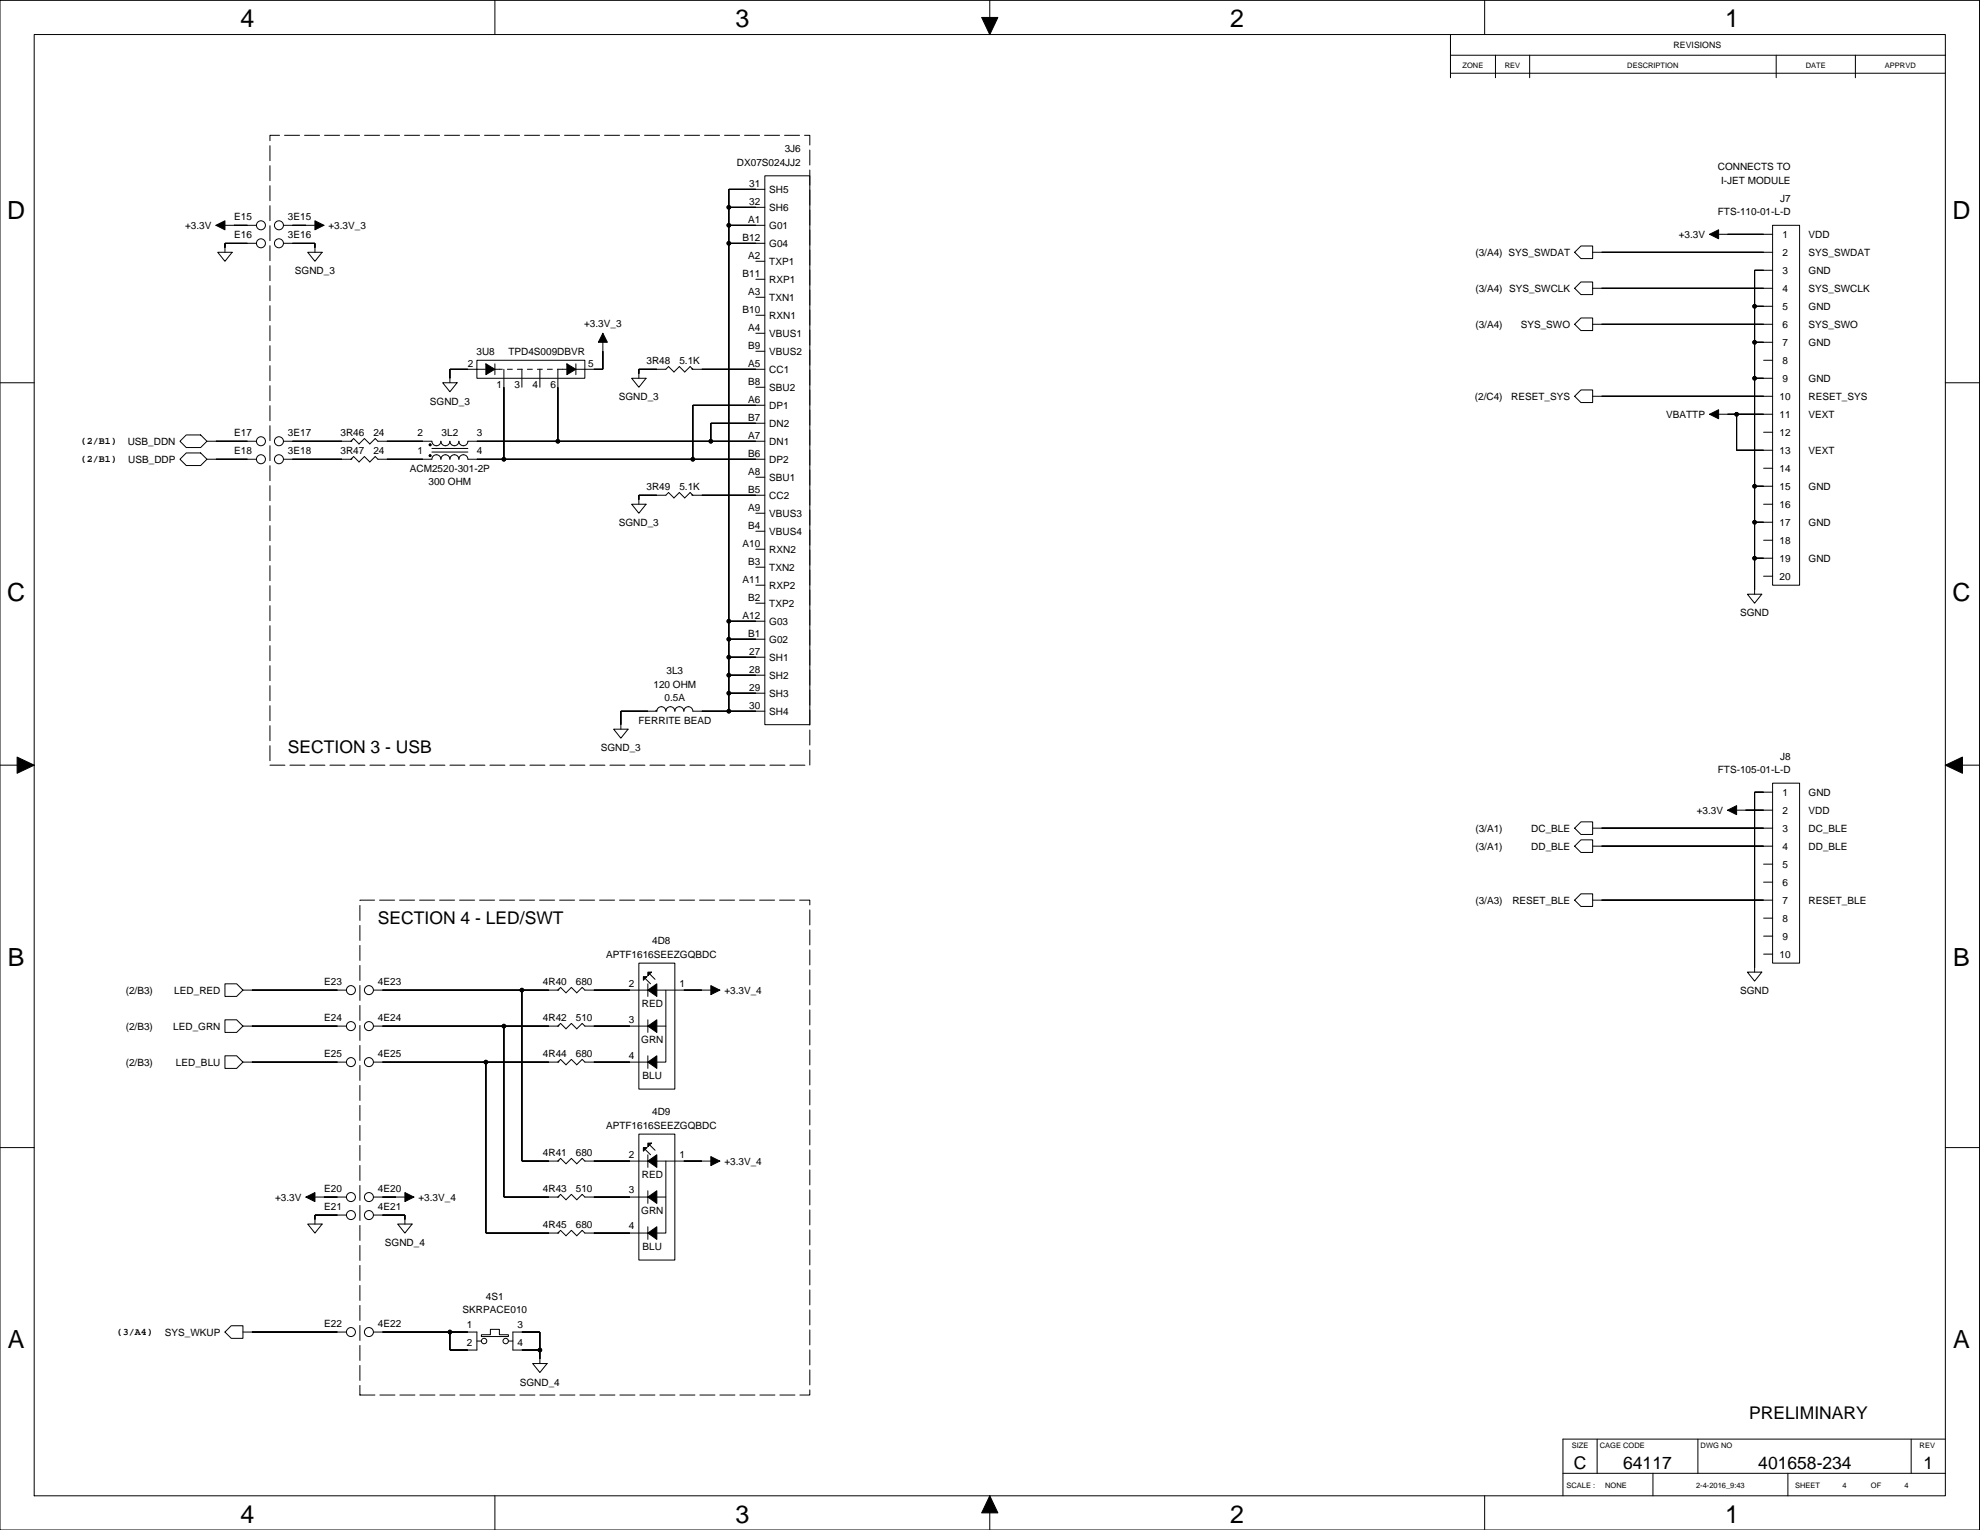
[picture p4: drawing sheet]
<svg xmlns="http://www.w3.org/2000/svg" width="559mm" height="432mm" viewBox="0 0 559 432" stroke-linecap="round" stroke-linejoin="round" font-family="sans-serif">
<g fill="none" stroke="#000" stroke-width=".28">
<path d="M0 .1h558.7v431.7h-558.7zM9.6 9.7h539.4v412.5h-539.4zM139.7 .1v9.6M279.3 .1v9.6M409.4 15.6h139.6M409.4 9.7v12.2M419 .1v9.6M422.1 15.6v6.3M431.7 15.6v6.3M501.3 15.6v6.3M523.6 15.6v6.3M409.4 20.7h139.6"/>
<path d="M205.7 58.5h10.2M215.9 49.6h12.6v154.9h-12.6zM215.9 53.4h-10.2v147.3M61.5 71.2h4l-2 2.5zM63.5 63.6h8.9M66 63.6h.1M72.4 68.7h-8.9v2.5M80 63.6h8.9M80 68.7h8.9v2.5M86.3 63.6h.1M86.8 71.2h4.1l-2 2.5zM205.7 63.6h10.2"/>
<path d="M205.7 68.7h10.2M213.3 73.7h2.6M213.3 78.8h2.6M446.2 69.4h3.3v3.6h-3.3l-1.8-1.8zM446.2 79.6h3.3v3.5h-3.3l-1.8-1.7zM449.5 71.2h50.8M485 66.1h15.3M487.6 66.1h.1M500.3 63.6h7.6v101.6h-7.6zM500.3 76.3h-5.1v91.4M170.1 99.1h.1M170.1 96.6v7.6h-7.6"/>
<path d="M213.3 83.9h2.6M213.3 89h2.6M213.3 94.1h2.6M213.3 99.1h2.6M446.2 89.7h3.3v3.6h-3.3l-1.8-1.8zM449.5 81.4h50.8M449.5 91.5h50.8M495.2 86.4h5.1M495.2 96.6h5.1M0 108h9.6M124.9 108h4.1l-2 2.6zM134.6 101.7h30.5v5.1h-30.5z"/>
<path d="M137.1 104.2h-10.1v3.8M139.7 102.7v3M139.7 104.2h1.2M142.2 104.2v25.4M147.3 104.2v5.1M152.4 104.2v5.1M157.4 104.2v20.3M158.7 104.2h1.3M162.5 102.7v3M178.3 106.8h4l-2 2.5zM195.3 104v.2h.2M195.5 104.2l-.7-.7-1.6 1.5-1.5-1.5-1.5 1.5-1.5-1.5-.8 .7h-7.6v2.6"/>
<path d="M195.5 104.2h20.4M213.3 109.3h2.6M215.9 114.4h-20.4v15.2M215.9 119.5h-15.3v5M446.2 110.1h3.3v3.5h-3.3l-1.8-1.8zM449.5 111.8h50.8M485 116.9h15.3M487.6 116.9h.1M490.1 116.9v10.2h10.2M495.2 106.8h5.1M497.7 101.7h2.6M549 108h9.7"/>
<path d="M50.8 124.5l1.8-1.7h4l1.8 1.7-1.8 1.8h-4zM52.6 127.8h4l1.8 1.8-1.8 1.8h-4l-1.8-1.8zM58.4 124.5h14M58.4 129.6h14M80 124.5h19M80 129.6h19M99 124.5l.8-.7 1.5 1.5 1.5-1.5 1.6 1.5 1.5-1.5 .8 .7h15.2a1.27 1.27 0 0 0 1.3 1.3 1.27 1.27 0 0 0 1.2-1.3 1.27 1.27 0 0 0 1.3 1.3 1.27 1.27 0 0 0 1.3-1.3 1.27 1.27 0 0 0 1.2 1.3 1.27 1.27 0 0 0 1.3-1.3 1.27 1.27 0 0 0 1.3 1.3 1.27 1.27 0 0 0 1.3-1.3h83.8M99 129.6l.8-.8 1.5 1.6 1.5-1.6 1.6 1.6 1.5-1.6 .8 .8h15.2a1.27 1.27 0 0 1 1.3-1.3 1.27 1.27 0 0 1 1.2 1.3 1.27 1.27 0 0 1 1.3-1.3 1.27 1.27 0 0 1 1.3 1.3 1.27 1.27 0 0 1 1.2-1.3 1.27 1.27 0 0 1 1.3 1.3 1.27 1.27 0 0 1 1.3-1.3 1.27 1.27 0 0 1 1.3 1.3h83.8M99.3 124.3v.2h-.3M99.3 129.4v.2h-.3M121.9 127.6h10.2M121.9 126.6h10.2"/>
<path d="M195.3 139.5v.3h.2M195.5 139.8l-.7-.8-1.6 1.5-1.5-1.5-1.5 1.5-1.5-1.5-.8 .8h-7.6v2.5M195.5 139.8h20.4M213.3 134.7h2.6M495.2 137.2h5.1M497.7 122h2.6M497.7 132.1h2.6M178.3 142.3h4l-2 2.5zM213.3 144.8h2.6M213.3 149.9h2.6M213.3 155h2.6M495.2 147.4h5.1"/>
<path d="M495.2 157.5h5.1M497.7 142.3h2.6M497.7 152.5h2.6M205.7 175.3h10.2M213.3 160.1h2.6M213.3 165.2h2.6M213.3 170.2h2.6M493.2 167.7h4l-2 2.5zM497.7 162.6h2.6M205.7 180.4h10.2M205.7 185.5h10.2M205.7 190.6h10.2"/>
<path d="M205.7 195.6h10.2M0 215.9h9.6M173.2 205.8h4.1l-2.1 2.5zM185.4 200.5h-.3v.2M215.9 200.7h-20.4a1.27 1.27 0 0 0-1.2-1.3 1.27 1.27 0 0 0-1.3 1.3 1.27 1.27 0 0 0-1.3-1.3 1.27 1.27 0 0 0-1.2 1.3 1.27 1.27 0 0 0-1.3-1.3 1.27 1.27 0 0 0-1.3 1.3 1.27 1.27 0 0 0-1.3-1.3 1.27 1.27 0 0 0-1.2 1.3h-10.2v5.1M549 215.9h9.7M446.2 231.9h3.3v3.6h-3.3l-1.8-1.8zM446.2 237h3.3v3.6h-3.3l-1.8-1.8zM449.5 233.7h50.8M449.5 238.8h50.8M490.1 228.6h10.2M492.6 228.6h.1"/>
<path d="M500.3 221h7.6v50.8h-7.6zM500.3 223.6h-5.1v50.8M446.2 252.3h3.3v3.5h-3.3l-1.8-1.8zM449.5 254h50.8M497.7 243.9h2.6M497.7 249h2.6M497.7 259.1h2.6M63.5 277.7h3.3l1.8 1.7-1.8 1.8h-3.3zM68.6 279.4h29.2M105.4 279.4h52M147.3 279.4v48.3h10.1M157.4 279.4l.8-.7 1.5 1.5 1.6-1.5 1.5 1.5 1.5-1.5 .8 .7h17.7"/>
<path d="M157.7 279.2v.2h-.3M180.3 271.8h10.2v35.6h-10.2zM182.1 276.1l1.5 1.6M182.8 277.7v3.5M183.3 274.9l1.6 1.5M185.4 279.4h15.2M187.9 279.4v20.3h-2.5M198.1 279.4h.1M493.2 274.4h4l-2 2.5zM497.7 264.2h2.6M497.7 269.3h2.6M63.5 287.8h3.3l1.8 1.8-1.8 1.8h-3.3z"/>
<path d="M63.5 298h3.3l1.8 1.7-1.8 1.8h-3.3zM68.6 289.6h29.2M68.6 299.7h29.2M105.4 289.6h52M105.4 299.7h52M137.1 299.7v48.3h20.3M142.2 289.6v48.2h15.2M157.4 289.6l.8-.8 1.5 1.6 1.6-1.6 1.5 1.6 1.5-1.6 .8 .8h17.7M157.4 299.7l.8-.7 1.5 1.5 1.6-1.5 1.5 1.5 1.5-1.5 .8 .7h17.7M157.7 289.3v.3h-.3M157.7 299.5v.2h-.3M182.8 287.8v3.6"/>
<path d="M182.8 298v3.5M185.4 289.6h2.5M0 323.9h9.6M88.9 337.8h8.9M91.4 337.8h.1M105.4 337.8h8.9M111.7 337.8h.1M157.4 327.7l.8-.8 1.5 1.5 1.6-1.5 1.5 1.5 1.5-1.5 .8 .8h17.7M157.4 337.8l.8-.7 1.5 1.5 1.6-1.5 1.5 1.5 1.5-1.5 .8 .7h17.7M157.7 337.6v.2h-.3M157.7 327.4v.3h-.3M180.3 320.1h10.2v35.5h-10.2z"/>
<path d="M182.1 324.4l1.5 1.5M182.8 325.9v3.6M182.8 336.1v3.5M183.3 323.1l1.6 1.5M185.4 327.7h15.2M185.4 337.8h2.5M187.9 327.7v20.3h-2.5M198.1 327.7h.1M549 323.9h9.7M86.8 345.5h4.1l-2 2.5zM97.8 342.9h-8.9v2.6M105.4 342.9h8.9v2.6"/>
<path d="M112.2 345.5h4.1l-2 2.5zM157.4 348l.8-.8 1.5 1.6 1.6-1.6 1.5 1.6 1.5-1.6 .8 .8h17.7M157.7 347.7v.3h-.3M182.8 346.2v3.6M63.5 375.9l1.8-1.7h3.3v3.5h-3.3zM68.6 375.9h29.2M105.4 375.9h29.2v5.1h-7.6v-5.1M134.6 378.5h1.3M135.9 376.7h2.5v-1.5h2.5v1.5h2.6v.5h-7.6zM143.5 378.5h1.2M150.3 384.8h4.1l-2 2.6zM152.4 381h-7.7v-5.1h7.7v8.9"/>
<path d="M441.1 415.8h107.9M450.7 406.2v9.6M466.5 415.8v6.4M479.2 406.2v9.6M504.6 415.8v6.4M539.4 406.2v9.6M549 406.2h-107.9v16M139.7 422.2v9.6M279.3 422.2v9.6M419 422.2v9.6"/>
<circle cx="205.7" cy="58.5" r=".51"/>
<circle cx="73.6" cy="68.7" r="1.27"/>
<circle cx="73.6" cy="63.6" r="1.27"/>
<circle cx="78.7" cy="68.7" r="1.27"/>
<circle cx="78.7" cy="63.6" r="1.27"/>
<circle cx="205.7" cy="68.7" r=".51"/>
<circle cx="205.7" cy="63.6" r=".51"/>
<circle cx="495.2" cy="86.4" r=".51"/>
<circle cx="495.2" cy="96.6" r=".51"/>
<circle cx="490.1" cy="116.9" r=".51"/>
<circle cx="495.2" cy="106.8" r=".51"/>
<circle cx="73.6" cy="124.5" r="1.27"/>
<circle cx="73.6" cy="129.6" r="1.27"/>
<circle cx="78.7" cy="124.5" r="1.27"/>
<circle cx="78.7" cy="129.6" r="1.27"/>
<circle cx="121.4" cy="125.5" r=".25"/>
<circle cx="121.4" cy="128.6" r=".25"/>
<circle cx="142.2" cy="129.6" r=".51"/>
<circle cx="157.4" cy="124.5" r=".51"/>
<circle cx="195.5" cy="129.6" r=".51"/>
<circle cx="200.6" cy="124.5" r=".51"/>
<circle cx="495.2" cy="137.2" r=".51"/>
<circle cx="495.2" cy="157.5" r=".51"/>
<circle cx="495.2" cy="147.4" r=".51"/>
<circle cx="205.7" cy="175.3" r=".51"/>
<circle cx="205.7" cy="185.5" r=".51"/>
<circle cx="205.7" cy="190.6" r=".51"/>
<circle cx="205.7" cy="180.4" r=".51"/>
<circle cx="205.7" cy="195.6" r=".51"/>
<circle cx="205.7" cy="200.7" r=".51"/>
<circle cx="99" cy="279.4" r="1.27"/>
<circle cx="104.1" cy="279.4" r="1.27"/>
<circle cx="147.3" cy="279.4" r=".51"/>
<circle cx="99" cy="289.6" r="1.27"/>
<circle cx="99" cy="299.7" r="1.27"/>
<circle cx="104.1" cy="289.6" r="1.27"/>
<circle cx="104.1" cy="299.7" r="1.27"/>
<circle cx="137.1" cy="299.8" r=".51"/>
<circle cx="142.2" cy="289.6" r=".51"/>
<circle cx="99" cy="337.8" r="1.27"/>
<circle cx="104.1" cy="337.8" r="1.27"/>
<circle cx="99" cy="342.9" r="1.27"/>
<circle cx="104.1" cy="342.9" r="1.27"/>
<circle cx="99" cy="375.9" r="1.27"/>
<circle cx="104.1" cy="375.9" r="1.27"/>
<circle cx="127" cy="375.9" r=".51"/>
<circle cx="136.6" cy="378.5" r=".76"/>
<circle cx="142.7" cy="378.5" r=".76"/>
<circle cx="152.4" cy="381" r=".51"/>
</g>
<path d="M76.2 38.2h152.3v177.7h-152.3zM101.6 254h126.9v139.7h-126.9z" fill="none" stroke="#000" stroke-width=".28" stroke-dasharray="4.2 1.4"/>
<g fill="#000" stroke="#000" stroke-width=".28">
<path d="M277.1 4.9h4.5l-2.3 4.8z" fill-rule="evenodd"/>
<path d="M205.7 53.4v5.1z" fill-rule="evenodd"/>
<path d="M205.7 58.5v5.1z" fill-rule="evenodd"/>
<path d="M205.7 58.5h7.6z" fill-rule="evenodd"/>
<path d="M205.7 53.4h7.6z" fill-rule="evenodd"/>
<path d="M60.9 63.6l2.6-1.3v2.6z" fill-rule="evenodd"/>
<path d="M63.5 68.7v1.2z" fill-rule="evenodd"/>
<path d="M63.5 68.7h6.3z" fill-rule="evenodd"/>
<path d="M66 63.6h3.8z" fill-rule="evenodd"/>
<path d="M82.5 63.6h3.8z" fill-rule="evenodd"/>
<path d="M82.5 68.7h6.4z" fill-rule="evenodd"/>
<path d="M88.9 68.7v1.2z" fill-rule="evenodd"/>
<path d="M88.9 62.3l2.5 1.3-2.5 1.3z" fill-rule="evenodd"/>
<path d="M205.7 63.6v5.1z" fill-rule="evenodd"/>
<path d="M205.7 68.7v106.6z" fill-rule="evenodd"/>
<path d="M205.7 63.6h7.6z" fill-rule="evenodd"/>
<path d="M205.7 68.7h7.6z" fill-rule="evenodd"/>
<path d="M482.5 66.1l2.5-1.2v2.5z" fill-rule="evenodd"/>
<path d="M495.2 76.3v10.1z" fill-rule="evenodd"/>
<path d="M487.6 66.1h10.1z" fill-rule="evenodd"/>
<path d="M495.2 76.3h2.5z" fill-rule="evenodd"/>
<path d="M452 71.2h45.7z" fill-rule="evenodd"/>
<path d="M170.1 94.1l1.3 2.5h-2.5z" fill-rule="evenodd"/>
<path d="M170.1 99.1v5.1z" fill-rule="evenodd"/>
<path d="M495.2 96.6v10.2z" fill-rule="evenodd"/>
<path d="M495.2 86.4v10.2z" fill-rule="evenodd"/>
<path d="M495.2 96.6h2.5z" fill-rule="evenodd"/>
<path d="M495.2 86.4h2.5z" fill-rule="evenodd"/>
<path d="M452 81.4h45.7z" fill-rule="evenodd"/>
<path d="M452 91.5h45.7z" fill-rule="evenodd"/>
<path d="M127 104.2v2.6z" fill-rule="evenodd"/>
<path d="M127 104.2h5.1z" fill-rule="evenodd"/>
<path d="M137.1 102.7l2.6 1.5-2.6 1.5z" fill-rule="evenodd"/>
<path d="M142.2 109.3v20.3z" fill-rule="evenodd"/>
<path d="M157.4 109.3v15.2z" fill-rule="evenodd"/>
<path d="M160 102.7l2.5 1.5-2.5 1.5z" fill-rule="evenodd"/>
<path d="M167.6 104.2h2.5z" fill-rule="evenodd"/>
<path d="M180.3 104.2v1.3z" fill-rule="evenodd"/>
<path d="M180.3 104.2h5.1z" fill-rule="evenodd"/>
<path d="M195.5 114.4v15.2z" fill-rule="evenodd"/>
<path d="M200.6 119.5v5z" fill-rule="evenodd"/>
<path d="M198.1 104.2h15.2z" fill-rule="evenodd"/>
<path d="M200.6 119.5h12.7z" fill-rule="evenodd"/>
<path d="M195.5 114.4h17.8z" fill-rule="evenodd"/>
<path d="M482.5 116.9l2.5-1.3v2.6z" fill-rule="evenodd"/>
<path d="M487.6 116.9h2.5z" fill-rule="evenodd"/>
<path d="M490.1 116.9v10.2z" fill-rule="evenodd"/>
<path d="M495.2 106.8v30.4z" fill-rule="evenodd"/>
<path d="M495.2 106.8h2.5z" fill-rule="evenodd"/>
<path d="M490.1 116.9h7.6z" fill-rule="evenodd"/>
<path d="M452 111.8h45.7z" fill-rule="evenodd"/>
<path d="M60.9 124.5h8.9z" fill-rule="evenodd"/>
<path d="M60.9 129.6h8.9z" fill-rule="evenodd"/>
<path d="M82.5 124.5h14z" fill-rule="evenodd"/>
<path d="M82.5 129.6h14z" fill-rule="evenodd"/>
<path d="M109.2 124.5h10.2z" fill-rule="evenodd"/>
<path d="M109.2 129.6h10.2z" fill-rule="evenodd"/>
<path d="M134.6 129.6h7.6z" fill-rule="evenodd"/>
<path d="M134.6 124.5h22.8z" fill-rule="evenodd"/>
<path d="M180.3 139.8v1.2z" fill-rule="evenodd"/>
<path d="M180.3 139.8h5.1z" fill-rule="evenodd"/>
<path d="M142.2 129.6h53.3z" fill-rule="evenodd"/>
<path d="M157.4 124.5h43.2z" fill-rule="evenodd"/>
<path d="M198.1 139.8h15.2z" fill-rule="evenodd"/>
<path d="M200.6 124.5h12.7z" fill-rule="evenodd"/>
<path d="M195.5 129.6h17.8z" fill-rule="evenodd"/>
<path d="M495.2 137.2v10.2z" fill-rule="evenodd"/>
<path d="M495.2 137.2h2.5z" fill-rule="evenodd"/>
<path d="M490.1 127.1h7.6z" fill-rule="evenodd"/>
<path d="M495.2 157.5v8.9z" fill-rule="evenodd"/>
<path d="M495.2 147.4v10.1z" fill-rule="evenodd"/>
<path d="M495.2 157.5h2.5z" fill-rule="evenodd"/>
<path d="M495.2 147.4h2.5z" fill-rule="evenodd"/>
<path d="M205.7 175.3v5.1z" fill-rule="evenodd"/>
<path d="M205.7 175.3h7.6z" fill-rule="evenodd"/>
<path d="M205.7 195.6v5.1z" fill-rule="evenodd"/>
<path d="M205.7 190.6v5z" fill-rule="evenodd"/>
<path d="M205.7 185.5v5.1z" fill-rule="evenodd"/>
<path d="M205.7 180.4v5.1z" fill-rule="evenodd"/>
<path d="M205.7 180.4h7.6z" fill-rule="evenodd"/>
<path d="M205.7 185.5h7.6z" fill-rule="evenodd"/>
<path d="M205.7 190.6h7.6z" fill-rule="evenodd"/>
<path d="M205.7 195.6h7.6z" fill-rule="evenodd"/>
<path d="M4.8 213.7l4.8 2.2-4.8 2.3z" fill-rule="evenodd"/>
<path d="M175.2 200.7v3.8z" fill-rule="evenodd"/>
<path d="M175.2 200.7h7.6z" fill-rule="evenodd"/>
<path d="M198.1 200.7h7.6z" fill-rule="evenodd"/>
<path d="M205.7 200.7h7.6z" fill-rule="evenodd"/>
<path d="M549 215.9l4.8-2.2v4.5z" fill-rule="evenodd"/>
<path d="M487.6 228.6l2.5-1.2v2.5z" fill-rule="evenodd"/>
<path d="M495.2 223.6v49.5z" fill-rule="evenodd"/>
<path d="M495.2 223.6h2.5z" fill-rule="evenodd"/>
<path d="M492.6 228.6h5.1z" fill-rule="evenodd"/>
<path d="M452 233.7h45.7z" fill-rule="evenodd"/>
<path d="M452 238.8h45.7z" fill-rule="evenodd"/>
<path d="M452 254h45.7z" fill-rule="evenodd"/>
<path d="M71.1 279.4h24.1z" fill-rule="evenodd"/>
<path d="M147.3 279.4v48.3z" fill-rule="evenodd"/>
<path d="M107.9 279.4h39.4z" fill-rule="evenodd"/>
<path d="M147.3 279.4h7.6z" fill-rule="evenodd"/>
<path d="M167.6 279.4h10.2z" fill-rule="evenodd"/>
<path d="M181.6 275.6h1l-1 1z" fill-rule="evenodd"/>
<path d="M182.8 279.4l2.6-1.7v3.5z" fill-rule="evenodd"/>
<path d="M182.8 274.4h1.1l-1.1 1z" fill-rule="evenodd"/>
<path d="M193 279.4h5.1z" fill-rule="evenodd"/>
<path d="M200.6 278.2l2.6 1.2-2.6 1.3z" fill-rule="evenodd"/>
<path d="M71.1 299.7h24.1z" fill-rule="evenodd"/>
<path d="M71.1 289.6h24.1z" fill-rule="evenodd"/>
<path d="M137.1 299.7v48.3z" fill-rule="evenodd"/>
<path d="M107.9 299.7h29.2z" fill-rule="evenodd"/>
<path d="M142.2 289.6v48.2z" fill-rule="evenodd"/>
<path d="M107.9 289.6h34.3z" fill-rule="evenodd"/>
<path d="M142.2 289.6h12.7z" fill-rule="evenodd"/>
<path d="M137.1 299.7h17.8z" fill-rule="evenodd"/>
<path d="M167.6 289.6h10.2z" fill-rule="evenodd"/>
<path d="M167.6 299.7h10.2z" fill-rule="evenodd"/>
<path d="M182.8 299.7l2.6-1.7v3.5z" fill-rule="evenodd"/>
<path d="M182.8 289.6l2.6-1.8v3.6z" fill-rule="evenodd"/>
<path d="M86.3 337.8l2.6-1.2v2.5z" fill-rule="evenodd"/>
<path d="M91.4 337.8h3.8z" fill-rule="evenodd"/>
<path d="M107.9 337.8h3.8z" fill-rule="evenodd"/>
<path d="M114.3 336.6l2.5 1.2-2.5 1.3z" fill-rule="evenodd"/>
<path d="M147.3 327.7h7.6z" fill-rule="evenodd"/>
<path d="M142.2 337.8h12.7z" fill-rule="evenodd"/>
<path d="M167.6 327.7h10.2z" fill-rule="evenodd"/>
<path d="M167.6 337.8h10.2z" fill-rule="evenodd"/>
<path d="M181.6 323.9h1l-1 1z" fill-rule="evenodd"/>
<path d="M182.8 327.7l2.6-1.8v3.6z" fill-rule="evenodd"/>
<path d="M182.8 337.8l2.6-1.7v3.5z" fill-rule="evenodd"/>
<path d="M182.8 322.6h1.1l-1.1 1z" fill-rule="evenodd"/>
<path d="M193 327.7h5.1z" fill-rule="evenodd"/>
<path d="M200.6 326.4l2.6 1.3-2.6 1.3z" fill-rule="evenodd"/>
<path d="M88.9 342.9v1.3z" fill-rule="evenodd"/>
<path d="M88.9 342.9h6.3z" fill-rule="evenodd"/>
<path d="M114.3 342.9v1.3z" fill-rule="evenodd"/>
<path d="M107.9 342.9h6.4z" fill-rule="evenodd"/>
<path d="M137.1 348h17.8z" fill-rule="evenodd"/>
<path d="M167.6 348h10.2z" fill-rule="evenodd"/>
<path d="M182.8 348l2.6-1.8v3.6z" fill-rule="evenodd"/>
<path d="M71.1 375.9h24.1z" fill-rule="evenodd"/>
<path d="M127 375.9v5.1z" fill-rule="evenodd"/>
<path d="M107.9 375.9h19.1z" fill-rule="evenodd"/>
<path d="M127 375.9h5.1z" fill-rule="evenodd"/>
<path d="M152.4 375.9v5.1z" fill-rule="evenodd"/>
<path d="M147.3 375.9h5.1z" fill-rule="evenodd"/>
<path d="M127 381h5.1z" fill-rule="evenodd"/>
<path d="M147.3 381h5.1z" fill-rule="evenodd"/>
<path d="M152.4 381v2.6z" fill-rule="evenodd"/>
<path d="M279.3 422.2l2.3 4.8h-4.5z" fill-rule="evenodd"/>
<circle cx="205.7" cy="58.5" r=".51"/>
<circle cx="205.7" cy="68.7" r=".51"/>
<circle cx="205.7" cy="63.6" r=".51"/>
<circle cx="495.2" cy="86.4" r=".51"/>
<circle cx="495.2" cy="96.6" r=".51"/>
<circle cx="490.1" cy="116.9" r=".51"/>
<circle cx="495.2" cy="106.8" r=".51"/>
<circle cx="121.4" cy="125.5" r=".25"/>
<circle cx="121.4" cy="128.6" r=".25"/>
<circle cx="142.2" cy="129.6" r=".51"/>
<circle cx="157.4" cy="124.5" r=".51"/>
<circle cx="195.5" cy="129.6" r=".51"/>
<circle cx="200.6" cy="124.5" r=".51"/>
<circle cx="495.2" cy="137.2" r=".51"/>
<circle cx="495.2" cy="157.5" r=".51"/>
<circle cx="495.2" cy="147.4" r=".51"/>
<circle cx="205.7" cy="175.3" r=".51"/>
<circle cx="205.7" cy="185.5" r=".51"/>
<circle cx="205.7" cy="190.6" r=".51"/>
<circle cx="205.7" cy="180.4" r=".51"/>
<circle cx="205.7" cy="195.6" r=".51"/>
<circle cx="205.7" cy="200.7" r=".51"/>
<circle cx="147.3" cy="279.4" r=".51"/>
<circle cx="137.1" cy="299.8" r=".51"/>
<circle cx="142.2" cy="289.6" r=".51"/>
<circle cx="127" cy="375.9" r=".51"/>
<circle cx="152.4" cy="381" r=".51"/>
</g>
<path d="M158.7 104.2h-17.8" fill="none" stroke="#000" stroke-width=".28" stroke-dasharray="1.4 1.4"/>
<g font-size="7.1">
<text x="67.9" y="7.7">4</text>
<text x="207.5" y="7.7">3</text>
<text x="347.2" y="7.7">2</text>
<text x="486.9" y="7.7">1</text>
<text x="2" y="61.8">D</text>
<text x="551" y="61.8">D</text>
<text x="2" y="169.7">C</text>
<text x="551" y="169.7">C</text>
<text x="2.2" y="272.6">B</text>
<text x="551.2" y="272.6">B</text>
<text x="2.2" y="380.5">A</text>
<text x="551.2" y="380.5">A</text>
<text x="67.9" y="429.8">4</text>
<text x="207.5" y="429.8">3</text>
<text x="347.2" y="429.8">2</text>
<text x="486.9" y="429.8">1</text>
</g>
<g font-size="4.9">
<text x="81.3" y="212.6">SECTION 3 - USB</text>
<text x="106.7" y="260.9">SECTION 4 - LED/SWT</text>
<text x="493.7" y="400.6">PRELIMINARY</text>
<text x="444.1" y="414.5">C</text>
<text x="458.1" y="414.5">64117</text>
<text x="496.2" y="414.5">401658-234</text>
<text x="542.8" y="414.5">1</text>
</g>
<g font-size="2.8">
<text x="208" y="46.8">DX07S024JJ2</text>
<text x="221.5" y="43">3J6</text>
<text x="211.4" y="52.7">31</text>
<text x="484.8" y="48.1">CONNECTS TO</text>
<text x="485.7" y="51.9">I-JET MODULE</text>
<text x="211.4" y="57.7">32</text>
<text x="217.1" y="54.4">SH5</text>
<text x="217.1" y="59.5">SH6</text>
<text x="502.4" y="57">J7</text>
<text x="52.2" y="64.6">+3.3V</text>
<text x="66.1" y="62.1">E15</text>
<text x="81.3" y="62.1">3E15</text>
<text x="92.7" y="64.6">+3.3V_3</text>
<text x="211.1" y="62.8">A1</text>
<text x="217.1" y="64.6">G01</text>
<text x="484.8" y="60.8">FTS-110-01-L-D</text>
<text x="66.1" y="67.1">E16</text>
<text x="81.3" y="67.1">3E16</text>
<text x="209.6" y="67.9">B12</text>
<text x="217.1" y="69.7">G04</text>
<text x="473.8" y="67.1">+3.3V</text>
<text x="503" y="67.1">1</text>
<text x="510.4" y="67.1">VDD</text>
<text x="83.2" y="77.4">SGND_3</text>
<text x="211.1" y="73">A2</text>
<text x="217.1" y="74.8">TXP1</text>
<text x="416.4" y="72.2">(3/A4) SYS_SWDAT</text>
<text x="503" y="72.2">2</text>
<text x="503" y="77.3">3</text>
<text x="510.4" y="77.3">GND</text>
<text x="510.4" y="72.2">SYS_SWDAT</text>
<text x="209.6" y="78.1">B11</text>
<text x="211.1" y="83.1">A3</text>
<text x="217.1" y="79.8">RXP1</text>
<text x="416.4" y="82.4">(3/A4) SYS_SWCLK</text>
<text x="503" y="82.4">4</text>
<text x="510.4" y="82.4">SYS_SWCLK</text>
<text x="209.6" y="88.2">B10</text>
<text x="217.1" y="84.9">TXN1</text>
<text x="217.1" y="90">RXN1</text>
<text x="503" y="87.5">5</text>
<text x="510.4" y="87.5">GND</text>
<text x="164.8" y="92.3">+3.3V_3</text>
<text x="211.1" y="93.3">A4</text>
<text x="217.1" y="95.1">VBUS1</text>
<text x="416.4" y="92.5">(3/A4)</text>
<text x="429.2" y="92.5">SYS_SWO</text>
<text x="503" y="92.5">6</text>
<text x="510.4" y="92.5">SYS_SWO</text>
<text x="134.5" y="100.1">3U8</text>
<text x="143.5" y="100.1">TPD4S009DBVR</text>
<text x="211.1" y="98.4">B9</text>
<text x="217.1" y="100.1">VBUS2</text>
<text x="503" y="97.6">7</text>
<text x="510.4" y="97.6">GND</text>
<text x="132" y="103.7">2</text>
<text x="166" y="103.7">5</text>
<text x="182.4" y="102.7">3R48</text>
<text x="191.7" y="102.7">5.1K</text>
<text x="211.1" y="103.5">A5</text>
<text x="217.1" y="105.2">CC1</text>
<text x="503" y="102.7">8</text>
<text x="503" y="107.8">9</text>
<text x="510.4" y="107.8">GND</text>
<text x="140.1" y="109.4">1</text>
<text x="145.2" y="109.4">3</text>
<text x="150.3" y="109.4">4</text>
<text x="155.4" y="109.4">6</text>
<text x="174.7" y="113">SGND_3</text>
<text x="211.1" y="108.5">B8</text>
<text x="211.1" y="113.6">A6</text>
<text x="217.1" y="110.3">SBU2</text>
<text x="416.2" y="112.8">(2/C4)</text>
<text x="426.5" y="112.8">RESET_SYS</text>
<text x="502.3" y="112.8">10</text>
<text x="510.4" y="112.8">RESET_SYS</text>
<text x="121.3" y="114.2">SGND_3</text>
<text x="211.1" y="118.7">B7</text>
<text x="217.1" y="115.4">DP1</text>
<text x="470.2" y="117.9">VBATTP</text>
<text x="502.3" y="117.9">11</text>
<text x="510.4" y="117.9">VEXT</text>
<text x="22.9" y="125.3">(2/B1)</text>
<text x="36" y="125.5">USB_DDN</text>
<text x="66.1" y="123">E17</text>
<text x="81.3" y="123">3E17</text>
<text x="96.1" y="123">3R46</text>
<text x="105.4" y="123">24</text>
<text x="117.8" y="123.1">2</text>
<text x="124.6" y="123">3L2</text>
<text x="134.6" y="123.1">3</text>
<text x="211.1" y="123.8">A7</text>
<text x="217.1" y="120.5">DN2</text>
<text x="217.1" y="125.5">DN1</text>
<text x="502.3" y="123">12</text>
<text x="22.9" y="130.4">(2/B1)</text>
<text x="36.2" y="130.6">USB_DDP</text>
<text x="66.1" y="128.1">E18</text>
<text x="81.3" y="128.1">3E18</text>
<text x="96.1" y="128.1">3R47</text>
<text x="105.4" y="128.1">24</text>
<text x="117.8" y="128.2">1</text>
<text x="134.6" y="128.2">4</text>
<text x="211.1" y="128.9">B6</text>
<text x="217.1" y="130.6">DP2</text>
<text x="502.3" y="128.1">13</text>
<text x="510.4" y="128.1">VEXT</text>
<text x="115.7" y="133.2">ACM2520-301-2P</text>
<text x="120.9" y="137">300 OHM</text>
<text x="211.1" y="133.9">A8</text>
<text x="217.1" y="135.7">SBU1</text>
<text x="502.3" y="133.2">14</text>
<text x="182.4" y="138.2">3R49</text>
<text x="191.7" y="138.2">5.1K</text>
<text x="211.1" y="139">B5</text>
<text x="217.1" y="140.8">CC2</text>
<text x="502.3" y="138.2">15</text>
<text x="502.3" y="143.3">16</text>
<text x="510.4" y="138.2">GND</text>
<text x="174.7" y="148.5">SGND_3</text>
<text x="211.1" y="144.1">A9</text>
<text x="211.1" y="149.2">B4</text>
<text x="217.1" y="145.9">VBUS3</text>
<text x="502.3" y="148.4">17</text>
<text x="510.4" y="148.4">GND</text>
<text x="209.6" y="154.2">A10</text>
<text x="217.1" y="150.9">VBUS4</text>
<text x="502.3" y="153.5">18</text>
<text x="211.1" y="159.3">B3</text>
<text x="217.1" y="156">RXN2</text>
<text x="217.1" y="161.1">TXN2</text>
<text x="502.3" y="158.6">19</text>
<text x="510.4" y="158.6">GND</text>
<text x="209.6" y="164.4">A11</text>
<text x="217.1" y="166.2">RXP2</text>
<text x="502.3" y="163.6">20</text>
<text x="211.1" y="169.5">B2</text>
<text x="217.1" y="171.3">TXP2</text>
<text x="491.1" y="173.9">SGND</text>
<text x="209.6" y="174.6">A12</text>
<text x="211.1" y="179.6">B1</text>
<text x="217.1" y="176.3">G03</text>
<text x="211.4" y="184.7">27</text>
<text x="217.1" y="181.4">G02</text>
<text x="188.1" y="190.3">3L3</text>
<text x="211.4" y="189.8">28</text>
<text x="217.1" y="186.5">SH1</text>
<text x="217.1" y="191.6">SH2</text>
<text x="184.4" y="194.1">120 OHM</text>
<text x="187.6" y="197.9">0.5A</text>
<text x="211.4" y="194.9">29</text>
<text x="217.1" y="196.6">SH3</text>
<text x="211.4" y="200">30</text>
<text x="217.1" y="201.7">SH4</text>
<text x="180.2" y="204.3">FERRITE BEAD</text>
<text x="169.6" y="212">SGND_3</text>
<text x="502.4" y="214.4">J8</text>
<text x="484.8" y="218.2">FTS-105-01-L-D</text>
<text x="503" y="224.6">1</text>
<text x="510.4" y="224.6">GND</text>
<text x="478.8" y="229.7">+3.3V</text>
<text x="503" y="229.7">2</text>
<text x="510.4" y="229.7">VDD</text>
<text x="416.4" y="234.7">(3/A1)</text>
<text x="416.4" y="239.8">(3/A1)</text>
<text x="432.2" y="234.7">DC_BLE</text>
<text x="432.2" y="239.8">DD_BLE</text>
<text x="503" y="234.7">3</text>
<text x="503" y="239.8">4</text>
<text x="510.4" y="239.8">DD_BLE</text>
<text x="510.4" y="234.7">DC_BLE</text>
<text x="503" y="244.9">5</text>
<text x="503" y="250">6</text>
<text x="416.4" y="255.1">(3/A3)</text>
<text x="426.8" y="255.1">RESET_BLE</text>
<text x="503" y="255.1">7</text>
<text x="510.4" y="255.1">RESET_BLE</text>
<text x="503" y="260.1">8</text>
<text x="184.1" y="266.5">4D8</text>
<text x="503" y="265.2">9</text>
<text x="171" y="270.3">APTF1616SEEZGQBDC</text>
<text x="502.3" y="270.3">10</text>
<text x="35.5" y="280.4">(2/B3)</text>
<text x="49.2" y="280.4">LED_RED</text>
<text x="91.5" y="277.9">E23</text>
<text x="106.7" y="277.9">4E23</text>
<text x="153.2" y="277.9">4R40</text>
<text x="162.5" y="277.9">680</text>
<text x="177.5" y="278.4">2</text>
<text x="191.7" y="278.4">1</text>
<text x="204.4" y="280.4">+3.3V_4</text>
<text x="491.1" y="280.6">SGND</text>
<text x="181.1" y="284.3">RED</text>
<text x="35.5" y="290.6">(2/B3)</text>
<text x="48.9" y="290.6">LED_GRN</text>
<text x="91.5" y="288.1">E24</text>
<text x="106.7" y="288.1">4E24</text>
<text x="153.2" y="288.1">4R42</text>
<text x="162.5" y="288.1">510</text>
<text x="177.5" y="288.6">3</text>
<text x="91.5" y="298.2">E25</text>
<text x="106.7" y="298.2">4E25</text>
<text x="153.2" y="298.2">4R44</text>
<text x="162.5" y="298.2">680</text>
<text x="177.5" y="298.7">4</text>
<text x="181" y="294.4">GRN</text>
<text x="35.5" y="300.8">(2/B3)</text>
<text x="49.7" y="300.8">LED_BLU</text>
<text x="181.4" y="304.6">BLU</text>
<text x="184.1" y="314.7">4D9</text>
<text x="171" y="318.5">APTF1616SEEZGQBDC</text>
<text x="153.2" y="326.2">4R41</text>
<text x="162.5" y="326.2">680</text>
<text x="177.5" y="326.7">2</text>
<text x="191.7" y="326.7">1</text>
<text x="204.4" y="328.7">+3.3V_4</text>
<text x="181.1" y="332.5">RED</text>
<text x="77.6" y="338.9">+3.3V</text>
<text x="91.5" y="341.4">E21</text>
<text x="91.5" y="336.3">E20</text>
<text x="106.7" y="341.4">4E21</text>
<text x="106.7" y="336.3">4E20</text>
<text x="118.1" y="338.9">+3.3V_4</text>
<text x="153.2" y="336.3">4R43</text>
<text x="162.5" y="336.3">510</text>
<text x="177.5" y="336.8">3</text>
<text x="153.2" y="346.5">4R45</text>
<text x="162.5" y="346.5">680</text>
<text x="177.5" y="347">4</text>
<text x="181" y="342.7">GRN</text>
<text x="108.6" y="351.7">SGND_4</text>
<text x="181.4" y="352.8">BLU</text>
<text x="130.6" y="370.6">SKRPACE010</text>
<text x="137.2" y="366.8">4S1</text>
<text x="33" y="376.7">(3/A4)</text>
<text x="46.5" y="376.9">SYS_WKUP</text>
<text x="91.5" y="374.4">E22</text>
<text x="106.7" y="374.4">4E22</text>
<text x="131.8" y="374.9">1</text>
<text x="146" y="374.9">3</text>
<text x="131.8" y="380">2</text>
<text x="146" y="380">4</text>
<text x="146.7" y="391">SGND_4</text>
</g>
<text font-size="2.5" x="472.3" y="13.6">REVISIONS</text>
<g font-size="2.1">
<text x="412.8" y="19.1">ZONE</text>
<text x="424.7" y="19.1">REV</text>
<text x="459.3" y="19.1">DESCRIPTION</text>
<text x="509.6" y="19.1">DATE</text>
<text x="532" y="19.1">APPRVD</text>
<text x="443.6" y="408.7">SIZE</text>
<text x="451.5" y="408.7">CAGE CODE</text>
<text x="480" y="408.7">DWG NO</text>
<text x="541.8" y="408.7">REV</text>
<text x="442.1" y="419.9">SCALE :</text>
<text x="453" y="419.9">NONE</text>
<text x="478.7" y="419.9">2-4-2016_9:43</text>
<text x="506.6" y="419.9">SHEET</text>
<text x="520" y="419.9">4</text>
<text x="528" y="419.9">OF</text>
<text x="537.5" y="419.9">4</text>
</g>
</svg>
